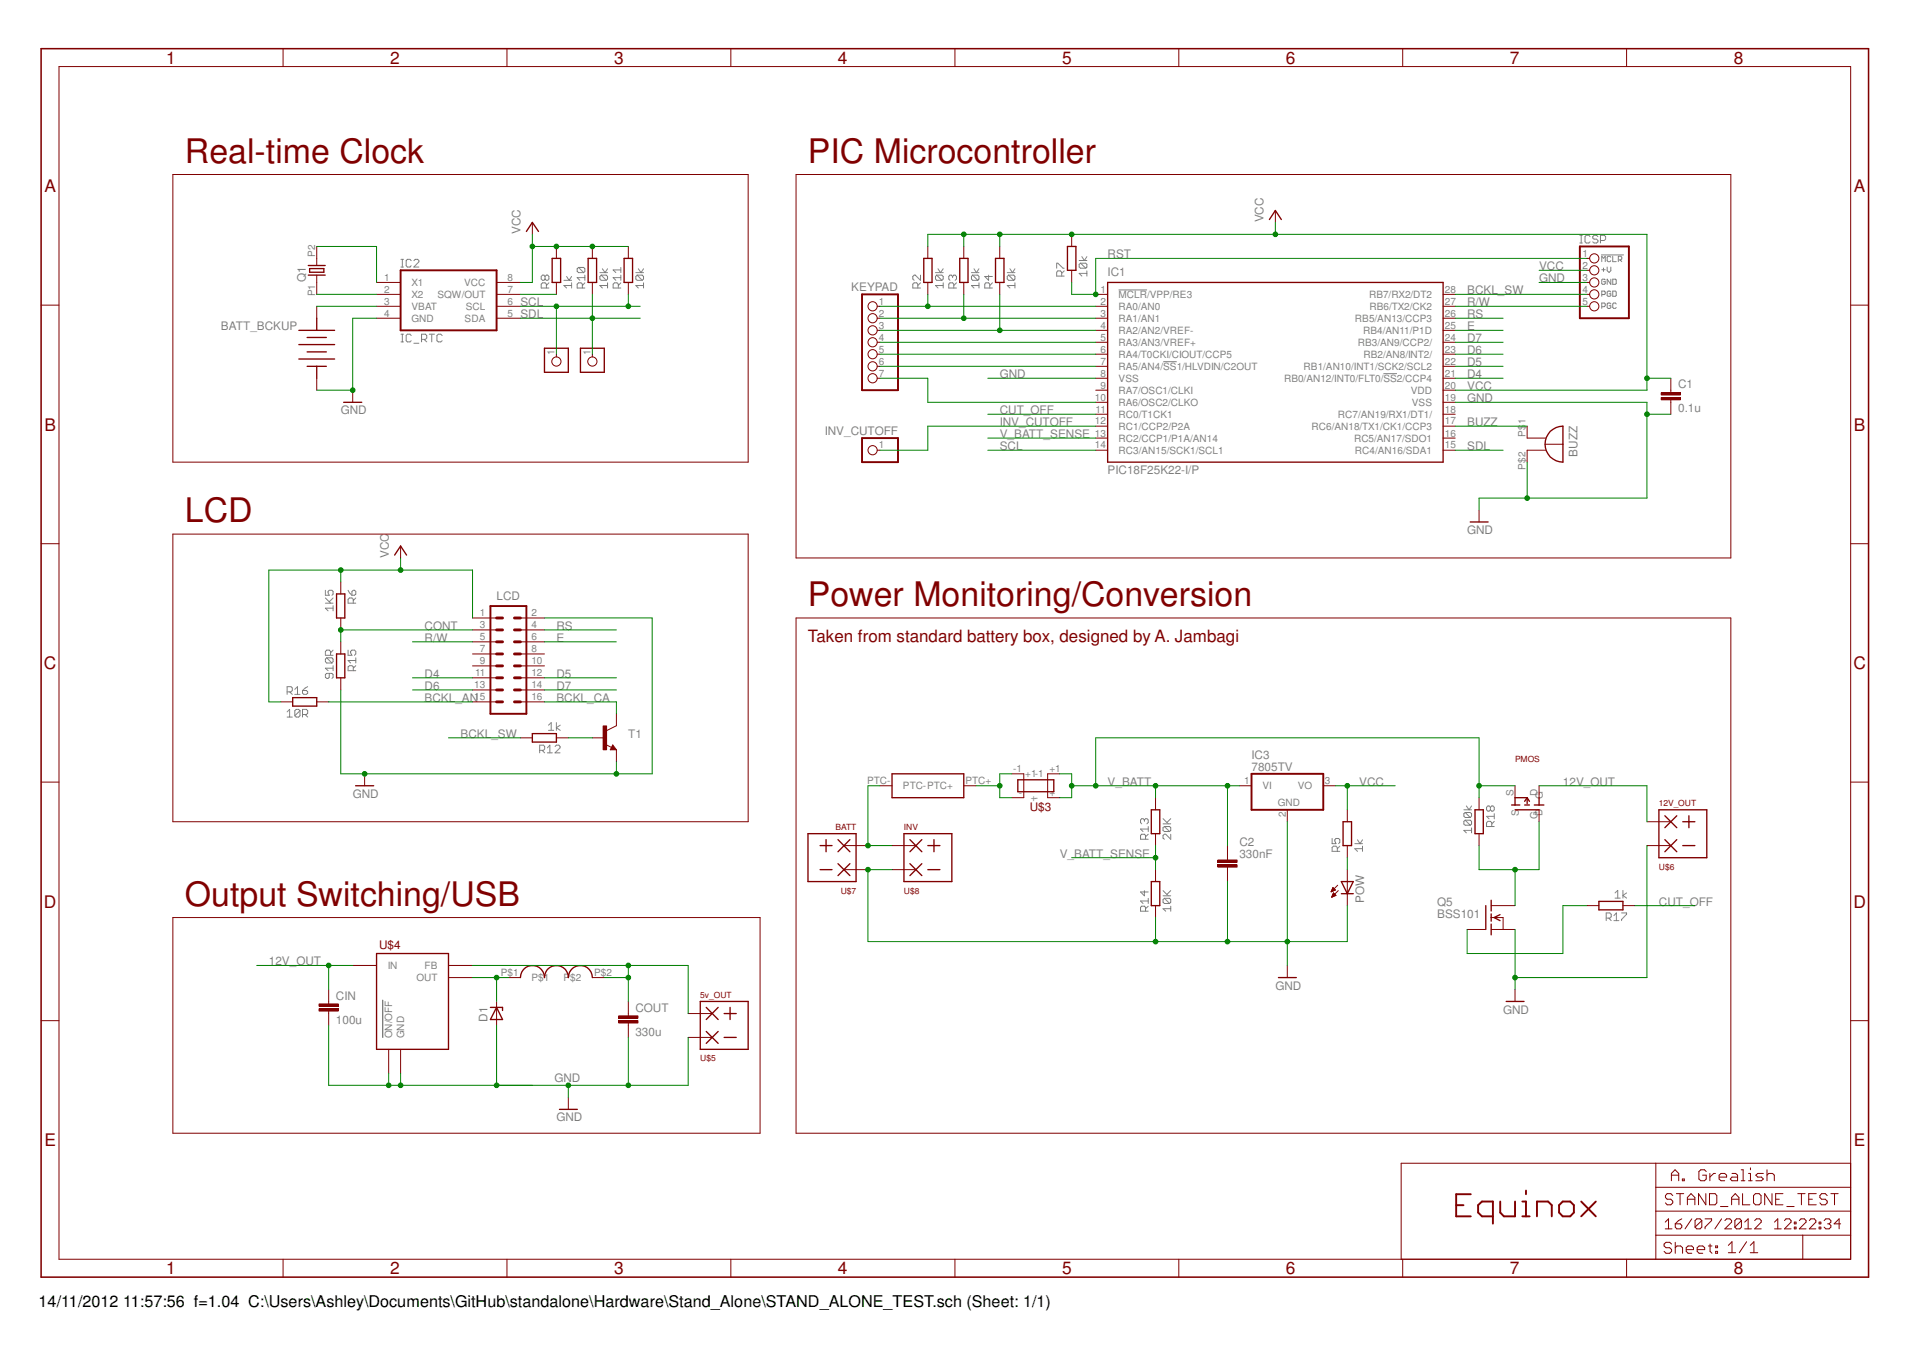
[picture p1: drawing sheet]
<svg xmlns="http://www.w3.org/2000/svg" width="420mm" height="297mm" viewBox="0 0 420 297" stroke-linecap="round" stroke-linejoin="round" font-family="sans-serif">
<g fill="none" stroke="#808080" stroke-width=".22">
<path d="M88.3 58.8h.5M88.3 57.1h.5M88.5 57.1v1.7M90.5 57.4l-.3-.3h-.5l-.3 .3v1.1l.3 .3h.5l.3-.3M91.1 57.4l.3-.3h.5l.3 .3v.2l-1.1 1.2h1.1M127.3 58.8l-.3 .3v.6l.3 .3h1.2M127.3 58.8h1.2l.2 .3v.6l-.2 .3M127.3 58.8l1.2 1.2M132 60h1.7M132.6 59.1l.6 .9 .5-.9M136.6 59.4h-1.7l.6 .6M136.6 58.8v1.2"/>
<path d="M139.9 60h1.7M140.5 59.1l.6 .9 .5-.9M205.9 60h1.7M206.4 59.1l.6 .9 .6-.9M213.8 60h1.7M214.4 59.1l.5 .9 .6-.9M221.7 60h1.7M222.3 59.1l.5 .9 .6-.9M232.6 59v-1.1h.2l1.2 1.1h.2M234.2 59.6l-.5 .6M237.5 57.3h1.7M237.8 57.9h1.2l.2 .3v.6l-.2 .2"/>
<path d="M237.8 57.9l-.3 .3v.6l.3 .2h1.2M237.8 57.9l1.2 1.1M238.1 56.5l.6 .8 .5-.8M239.2 59.6v1.1M347.7 53.5h.6M347.7 51.8h.6M348 51.8v1.7M350 52.1l-.3-.3h-.6l-.2 .3v1.1l.2 .3h.6l.3-.3M351.7 52.1l-.3-.3h-.6l-.2 .3v.3l.2 .2h.6l.3 .3v.3l-.3 .3h-.6l-.2-.3M352.2 52.9h.9l.3-.3v-.5l-.3-.3h-.9v1.7M352.5 56.1h4.8M352.5 59.4h.8"/>
<path d="M352.5 57.6v-1.2l.4 .4 .4-.4v1.2M352.9 59v.7M353.7 58.8v.8l.4 .3 .4-.3v-.8M354.5 56.6l-.2-.2h-.4l-.2 .2v.8l.2 .2h.4l.2-.2M355 56.4v1.2h.7M356.2 57.2h.5l.2-.2v-.4l-.2-.2h-.5v1.2M356.6 57.2l.3 .4M88.3 75.2h.5M88.3 73.5h.5M88.5 73.5v1.7M90.5 73.8l-.3-.3h-.5l-.3 .3v1.2l.3 .2h.5l.3-.2M91.1 75.5h1.1"/>
<path d="M92.8 74.7h.8l.3-.3v-.6l-.3-.3h-.8v1.7M93.3 74.7l.6 .5M94.5 73.5h1.1M95 73.5v1.7M97.3 73.8l-.3-.3h-.5l-.3 .3v1.2l.3 .2h.5l.3-.2M120 60.8l-.3-.3h-.3l-.3 .3v.6l.3 .3h.3l.3-.3M120 60.8l.3-.3h.3l.2 .3v.6l-.2 .3h-.3l-.3-.3M120 60.8v.6M120.3 63.4v-.9l-.3-.3h-.6l-.3 .3v.9h1.7M120.8 62.2l-.5 .6M124.1 61.7h1.7M124.7 60.8l.6 .9 .5-.9"/>
<path d="M125.8 62.8h-1.7l.6 .6M125.8 62.2v1.2M128.2 63.4v-.9l-.3-.3h-.6l-.3 .3v.9h1.7M128.7 62.2l-.5 .6M128.7 61.1h-1.7l.6 .6M128.7 60.5v1.2M132.3 60.5l-.3 .3v.6l.3 .3h1.1M132.3 60.5h1.1l.3 .3v.6l-.3 .3M132.3 60.5l1.1 1.2M133.7 62.8h-1.7l.6 .6M133.7 62.2v1.2M136.1 63.4v-.9l-.3-.3h-.6l-.3 .3v.9h1.7"/>
<path d="M136.6 61.1h-1.7l.6 .6M136.6 62.2l-.5 .6M136.6 60.5v1.2M140.2 60.5l-.3 .3v.6l.3 .3h1.1M140.2 60.5h1.1l.3 .3v.6l-.3 .3M140.2 60.5l1.1 1.2M141.6 62.8h-1.7l.6 .6M141.6 62.2v1.2M202 63.4v-.9l-.3-.3h-.5l-.3 .3v.9h1.7M202.6 60.5v1.2l-1.1-1.2h-.3l-.3 .3v.6l.3 .3M202.6 62.2l-.6 .6M206.2 60.5h1.1l.3 .3v.6l-.3 .3"/>
<path d="M206.2 60.5l-.3 .3v.6l.3 .3h1.1M206.2 60.5l1.1 1.2M207.6 62.8h-1.7l.5 .6M207.6 62.2v1.2M209.7 60.8l-.3-.3h-.3l-.3 .3v.6l.3 .3M209.7 60.8l.2-.3h.3l.3 .3v.6l-.3 .3M209.7 60.8v.3M209.9 63.4v-.9l-.2-.3h-.6l-.3 .3v.9h1.7M210.5 62.2l-.6 .6M214.1 60.5l-.3 .3v.6l.3 .3h1.1M214.1 60.5h1.1l.3 .3v.6l-.3 .3M214.1 60.5l1.1 1.2"/>
<path d="M215.5 62.8h-1.7l.6 .6M215.5 62.2v1.2M217.6 60.5v1.2l-.9-.9h1.7M217.8 63.4v-.9l-.2-.3h-.6l-.3 .3v.9h1.7M218.4 62.2l-.6 .6M222 60.5l-.3 .3v.6l.3 .3h1.1M222 60.5h1.1l.3 .3v.6l-.3 .3M222 60.5l1.1 1.2M223.4 62.8h-1.7l.6 .6M223.4 62.2v1.2M233.7 60.7v-.8l-.3-.3h-.6l-.2 .3v.8h1.6M239.2 60.2h-1.7l.6 .5"/>
<path d="M246.2 63.8h6.3M256 79.6h3M352.5 64.8h.6l.2-.2v-.3l-.2-.2h-.6v1.1M352.5 67.5h.6l.2-.2v-.4l-.2-.2h-.6v1.2M353.3 61.6l-.2-.2h-.4l-.2 .2v.8l.2 .2 .6-.2v-.4h-.4M354.5 61.4v1.2l-.8-1.2v1.2M354.5 64.3l-.2-.2h-.4l-.2 .2v.7l.2 .2 .6-.2v-.4h-.4M354.5 66.9l-.2-.2h-.4l-.2 .2v.7l.2 .3h.4l.2-.3v-.3h-.4M355 61.4h.5l.2 .2v.8l-.2 .2h-.5zM355 64.1h.5l.2 .2v.7l-.2 .2h-.5zM355.7 66.9l-.2-.2h-.3l-.2 .2v.7l.2 .3h.3l.2-.3M304.5 82.2h3"/>
<path d="M71.6 129.9v1.1h.9l-.3-.6v-.3l.3-.2h.6l.2 .2v.6l-.2 .3M71.6 132.7h1.7M71.6 131.6l1.2 1.1M73.3 133.8h-1.7l.6 .6M73.3 133.3v1.1M73.3 131.6l-.8 .8M76.6 129.9l.9 1.1M77.5 130.1l.5-.2 .3 .2v.6l-.3 .3h-.5zM77.8 132.7v-.8l-.3-.3h-.6l-.3 .3v.8h1.7M78.3 131.6l-.5 .5M63.2 156.6l.5-.5v1.7M63.2 157.8h1.1"/>
<path d="M63.2 152.2h.8l.3-.3v-.5l-.3-.3h-.8v1.7M63.7 152.2l.6 .6M64.9 151.7l.6-.6v1.7M64.9 152.8h1.1M66 156.4v1.1l-.3 .3h-.5l-.3-.3M66 156.4l-.3-.3h-.5l-.3 .3v1.1M66 156.4l-1.1 1.1M66.6 157.2h.8l.3-.3v-.5l-.3-.3h-.8v1.7M66.6 151.9h.8l.3 .3v.3l-.3 .3h-.5l-.3-.3zM67.2 157.2l.5 .6M67.7 151.1l-1.1 .8M71.9 144.7h1.2l.2 .3v.6l-.2 .3"/>
<path d="M71.9 144.7l-.3 .3v.6l.3 .3h1.2M71.9 144.7l1.2 1.2M72.5 148.2v.8l-.3 .3h-.3l-.3-.3v-.6l.3-.2h1.2l.2 .2v.6l-.2 .3M72.8 144.2v-.9l-.3-.3h-.6l-.3 .3v.9h1.7M73.3 146.5v1.1M73.3 147h-1.7l.6 .6M73.3 143l-.5 .6M76.6 143v1.2h.9l-.3-.6v-.3l.3-.3h.5l.3 .3v.6l-.3 .3M77.8 147.6v-.9l-.3-.2h-.6l-.3 .2v.9h1.7M78.3 144.7v1.2M78.3 146.5l-.5 .5M78.3 145.3h-1.7l.6 .6"/>
<path d="M120.7 159.6l.6-.6v1.7M122.5 159v1.7M123.3 159.6l-.8 .5 .8 .6M118.8 165.1h.8l.3-.3v-.5l-.3-.3h-.8v1.7M119.3 165.1l.6 .6M120.5 164.5l.5-.5v1.7M120.5 165.7h1.1M120.7 160.7h1.2M122.2 164.3l.3-.3h.5l.3 .3v.2l-1.1 1.2h1.1M322.2 178.2h1.7M322.5 178.8h1.1l.3 .2v.6l-.3 .3M322.5 178.8l-.3 .2v.6l.3 .3h1.1"/>
<path d="M322.5 178.8l1.1 1.1M322.7 177.3l.6 .9 .6-.9M328 177.6l.3-.3h.3l.3 .3v.6l-.3 .3h-.3l-.3-.3M328 177.6l-.3-.3h-.2l-.3 .3v.6l.3 .3h.2l.3-.3M328 177.6v.6M328.9 179.6h-1.7l.5 .6M328.9 179v1.2M251.9 180.4l-.3-.3h-.3l-.3 .3v.6l.3 .3M251.9 180.4l.2-.3h.3l.3 .3v.6l-.3 .3M251.9 180.4v.3M251.9 196v1.1l-.9-.8h1.7M252.1 184.7v-.9l-.2-.2h-.6l-.3 .2v.9h1.7"/>
<path d="M252.7 183.6l-.6 .5M252.7 182.4h-1.7l.6 .6M252.7 181.9v1.1M252.7 197.7v1.1M252.7 199.4l-.6 .5M252.7 198.2h-1.7l.6 .6M256 181.3h1.7M256 180.1l1.1 1.2M256 197.1h1.7M256 196l1.1 1.1M256.3 181.9h1.1l.3 .2v.6l-.3 .3M256.3 197.7h1.1l.3 .3v.5l-.3 .3"/>
<path d="M256.3 181.9l-.3 .2v.6l.3 .3h1.1M256.3 197.7l-.3 .3v.5l.3 .3h1.1M256.3 181.9l1.1 1.1M256.3 197.7l1.1 1.1M257.7 183.6v1.1l-1.1-1.1h-.3l-.3 .2v.6l.3 .3M257.7 199.4v1.1M257.7 180.1l-.9 .9M257.7 199.9h-1.7l.6 .6M257.7 196l-.9 .8M293.2 184.5v1.1h.8l-.2-.6 .2-.5h.6l.3 .3v.5l-.3 .3M294.3 187.3v-.8l-.3-.3h-.5l-.3 .3v.8h1.7M294.9 186.2l-.6 .5"/>
<path d="M298.2 185.6h1.7M298.8 184.8l.5 .8 .6-.8M299.9 186.7h-1.7l.6 .6M299.9 186.2v1.1M322.5 180.5h1.1l.3 .2v.6l-.3 .3M322.5 180.5l-.3 .2v.6l.3 .3h1.1M322.5 180.5l1.1 1.1M323.9 182.7h-1.7l.5 .6M323.9 182.2v1.1M328.3 181.9v-.9l-.3-.3h-.5l-.3 .3v.9h1.7M328.9 180.7l-.6 .6M355.5 196.5l.6-.6v1.7"/>
<path d="M355.5 197.6h1.1M357.2 195.9v1.7M358 196.5l-.8 .5 .8 .6M252.1 200.5v-.9l-.2-.2h-.6l-.3 .2v.9h1.7M353.5 202h.8l.3-.3v-.5l-.3-.3h-.8v1.7M354.1 202l.5 .6M355.2 201.5l.6-.6v1.7M355.2 202.6h1.1M356.9 200.9h1.1v.3l-1.1 1.1v.3"/>
</g>
<path d="M84.2 220.1v8.2" fill="none" stroke="#808080" stroke-width=".3"/>
<g fill="none" stroke="#800000" stroke-width=".22">
<path d="M38 38.4h126.7v63.3h-126.7zM175.2 38.4h205.7v84.4h-205.7zM204.2 54.2v2.7M212.1 54.2v2.7M220 54.2v2.7M280.7 46.3v2.6M193.1 77.9h.6M193.1 75.3h.6M193.1 72.7h.6M193.1 70h.6M193.1 67.4h.6M204.2 62.1v2.7"/>
<path d="M212.1 62.1v2.7M220 62.1v2.7M241.2 77.9h2.6M241.2 75.3h2.6M241.2 72.7h2.6M241.2 70h2.6M241.2 67.4h2.6M241.2 64.8h2.6M317.6 77.9h2.7M317.6 75.3h2.7M317.6 72.7h2.7M317.6 70h2.7"/>
<path d="M317.6 67.4h2.7M317.6 64.8h2.7M193.1 83.2h.6M193.1 80.6h.6M241.2 91.1h2.6M241.2 83.2h2.6M241.2 85.9h2.6M241.2 80.6h2.6M241.2 88.5h2.6M241.2 93.8h2.6M241.2 96.4h2.6M241.2 99.1h2.6"/>
<path d="M317.6 91.1h2.7M317.6 83.2h2.7M317.6 85.9h2.7M317.6 80.6h2.7M317.6 88.5h2.7M317.6 93.8h2.7M317.6 96.4h2.7M317.6 99.1h2.7M367.7 85.9v.5M367.7 88v.5M38 117.5h126.7v63.3h-126.7zM325.5 112.2v2.7"/>
<path d="M88.2 120.1v2.7M104 136h5.3M104 138.6h5.3M114.5 136h5.3M114.5 138.6h5.3M175.2 136h205.7v113.3h-205.7zM104 141.2h5.3M104 143.9h5.3M104 146.5h5.3M104 149.1h5.3M104 151.8h5.3M104 154.4h5.3"/>
<path d="M114.5 141.2h5.3M114.5 143.9h5.3M114.5 146.5h5.3M114.5 149.1h5.3M114.5 151.8h5.3M114.5 154.4h5.3M80.3 170.3v2.6M296.5 178.2v2.6M293 196.2h.1M293 196.1h.2M293.1 196h.3M293.1 195.9h.6"/>
<path d="M293.1 195.8h.8M293.1 197.4h.1M293.2 195.7h.6M293.2 197.3h.2M293.2 197.1h.5M293.2 195.7h.5M293.2 197.1h.7M293.3 195.5h.3M293.3 197h.7M293.3 195.5h.2M293.3 196.9h.6M293.4 195.3l.5 .5-.9 .4z"/>
<path d="M293.4 195.4h.1M293.4 196.8h.4M293.4 196.7h.3M293.4 196.6h.2M293.5 196.5l-.4 .9M293.5 196.5l.5 .5-.9 .4M293.5 196.5h.1M294.4 194.8l-1.4 1.4M294.5 196l-1.4 1.4M296.5 186.1v2.6M296.5 191.3v8M38 201.9h129.3v47.4h-129.3z"/>
<path d="M367.9 259.8v-1.6l.8-.8 .8 .8v1.6M367.9 258.6h1.6M370.3 259.4h.4v.4h-.4zM375.5 257.8l-.4-.4h-.8l-.4 .4v1.6l.4 .4h.8l.4-.4v-.8h-.8M376.3 258.2v1.6M377.6 258.2h-.4l-.9 .8M378.4 259h1.6v-.4l-.4-.4h-.8l-.4 .4v.8l.4 .4h.8M381.2 258.2h.8l.4 .4v1.2h-1.2l-.4-.4 .4-.4h1.2M383.2 259.8h.8M383.2 257.4h.5v2.4M384.8 259.8h.8M384.8 258.2h.5v1.6"/>
<path d="M385.3 257v.4M388.1 258.2h-1.2l-.5 .4 .5 .4h.8l.4 .4-.4 .4h-1.3M388.9 258.6l.4-.4h.8l.4 .4v1.2M388.9 257.4v2.4"/>
<circle cx="192.1" cy="72.7" r="1.01"/>
<circle cx="192.1" cy="70" r="1.01"/>
<circle cx="192.1" cy="75.3" r="1.01"/>
<circle cx="192.1" cy="67.4" r="1.01"/>
<circle cx="192.1" cy="77.9" r="1.01"/>
<circle cx="192.1" cy="80.6" r="1.01"/>
<circle cx="192.1" cy="83.2" r="1.01"/>
</g>
<g fill="none" stroke="#800000" stroke-width=".42">
<path d="M189.7 64.8h7.9v21.1h-7.9zM107.9 133.3h8v23.8h-8zM320.5 265.2h1.6M323.7 262.8h-3.2v4.8h3.2M328.6 267.6h-2.4l-.9-.8v-1.6l.9-.8h2.4v4.8M330.2 264.4v2.4l.8 .8h2.4v-3.2M335.1 267.6h1.6M335.1 264.4h.8v3.2M335.9 262v.8M338.3 267.6v-3.2h2.4l.8 .8v2.4M343.1 265.2l.8-.8h1.7l.8 .8v1.6l-.8 .8h-1.7l-.8-.8zM348 264.4l3.2 3.2"/>
<path d="M351.2 264.4l-3.2 3.2"/>
</g>
<path d="M203.3 56.9h1.8v5.2h-1.8zM211.2 56.9h1.9v5.2h-1.9zM219.1 56.9h1.9v5.2h-1.9zM279.4 48.3l1.3-2 1.3 2M243.8 62.1h73.8v39.6h-73.8zM323.6 114.9h3.9M86.9 122.1l1.3-2 1.3 2M78.3 172.9h3.9M295.2 194h2.6l-1.3 2.6zM295.2 196.6h2.6M295.6 180.8h1.9v5.3h-1.9z" fill="none" stroke="#800000" stroke-width=".3"/>
<g fill="none" stroke="#800000" stroke-width=".63">
<path d="M109.3 138.6h1.3M109.3 136h1.3M113.2 138.6h1.3M113.2 136h1.3M109.3 141.2h1.3M109.3 146.5h1.3M109.3 143.9h1.3M109.3 149.1h1.3M109.3 151.8h1.3M109.3 154.4h1.3M113.2 141.2h1.3M113.2 146.5h1.3"/>
<path d="M113.2 143.9h1.3M113.2 149.1h1.3M113.2 151.8h1.3M113.2 154.4h1.3"/>
</g>
<path d="M365.6 87.5h4.3v.5h-4.3z" fill-rule="evenodd" fill="#800000"/>
<path d="M365.6 87.5h4.3v.5h-4.3z" fill="none" stroke="#800000" stroke-width=".22"/>
<path d="M365.6 86.4h4.3v.5h-4.3z" fill-rule="evenodd" fill="#800000"/>
<g fill="none" stroke="#800000" stroke-width=".22">
<path d="M13 14.6h394.3v262.5h-394.3zM62.3 10.7v3.9M111.6 10.7v3.9M160.9 10.7v3.9M210.2 10.7v3.9M259.4 10.7v3.9M308.7 10.7v3.9M358 10.7v3.9M69.7 54.2v4.2M117.2 48.9v2.7M122.5 54.2v2.7M130.4 54.2v2.7"/>
<path d="M138.3 54.2v2.7M235.9 51.6v2.6M235.9 59.5v2.6M9 67.1h4M69.7 60.5v4.3M69.7 67.4v2.6M82.9 62.1h5.3M82.9 64.8h5.3M82.9 67.4h5.3M82.9 70h5.3M109.3 62.1h5.2M109.3 64.8h5.2"/>
<path d="M109.3 67.4h5.2M109.3 70h5.2M122.5 62.1v2.7M130.4 62.1v2.7M138.3 62.1v2.7M407.3 67.1h4M69.7 83.2v2.7M77.6 85.9v2.6M336.1 93.8v2.6h4.1M340.1 97.7h3.9M340.2 99.1h-4.1v2.6M365.6 86.4h4.3v.5h-4.3z"/>
<path d="M367.7 83.2v2.7M367.7 88.5v2.6M9 119.6h4M407.3 119.6h4M135.7 159.7l-2.1 1M9 172.1h4M133.3 163.8l1.3 .7M134.9 163.9l.8 1.1h-1.4zM407.3 172.1h4M9 224.6h4M407.3 224.6h4M364.4 255.9v21.2"/>
<path d="M407.3 255.9h-98.9v21.2M62.3 277.1v3.9M111.6 277.1v3.9M160.9 277.1v3.9M210.2 277.1v3.9M259.4 277.1v3.9M308.7 277.1v3.9M358 277.1v3.9M364.4 271.8h42.9M364.4 266.5h42.9M364.4 261.2h42.9M366.5 268.9l.7-.7v2.2"/>
<path d="M366.5 270.4h1.5M367.9 273.7l-.4-.4h-.8l-.4 .4v.5l.4 .3h.8l.4 .5v.3l-.4 .5h-.8l-.4-.5M368.2 263.1l-.5-.5h-.8l-.3 .5v.4l.3 .4h.8l.5 .4v.4l-.5 .4h-.8l-.3-.4M368.7 269.3h1.1l.4 .3v.4l-.4 .4h-.7l-.4-.4zM368.7 273.3v2.5M368.7 274.5l.4-.3h.8l.4 .3v1.3M369 262.6h1.6M369.8 262.6v2.5M370.2 268.2l-.8 .4-.7 .7M371.1 275h1.6v-.5l-.3-.3h-.9l-.4 .3v.8l.4 .5h.9M371.4 263.9h1.6M371.4 265.1v-1.6l.8-.9 .8 .9v1.6"/>
<path d="M372.4 268.2l-1.5 2.2M373.5 275h1.7v-.5l-.4-.3h-.8l-.5 .3v.8l.5 .5h.8M374.6 268.6v1.4l-.4 .4h-.7l-.4-.4M374.6 268.6l-.4-.4h-.7l-.4 .4v1.4M374.6 268.6l-1.5 1.4M375.3 268.2h1.4v.4l-1.4 1.4v.4M375.4 262.6v2.5l-1.6-2.5v2.5M376 274.2h.8M376.2 262.6h1.3l.4 .5v1.6l-.4 .4h-1.3zM376.4 273.7v1.6l.4 .5M377.6 274.2h.4v.3h-.4zM377.6 275.3h.4v.5h-.4z"/>
<path d="M378.7 265.5h1.6M378.9 268.2l-1.5 2.2M379.6 268.6l.4-.4h.7l.4 .4v.3l-1.5 1.5h1.5M380.4 274l.8-.8v2.4M380.4 275.6h1.6M381.1 263.9h1.6M381.1 265.1v-1.6l.8-.9 .8 .9v1.6M383.3 268.6v1.4l-.4 .4h-.7l-.4-.4M383.3 268.6l-.4-.4h-.7l-.4 .4v1.4M383.3 268.6l-1.5 1.4M383.5 262.6v2.5h1.6M384 270.4h1.5"/>
<path d="M384 268.9l.8-.7v2.2M384.4 273.2l-1.6 2.4M385.2 275.6h1.7M385.2 274l.8-.8v2.4M386.2 268.6l.4-.4h.7l.3 .4v.3l-1.4 1.5h1.4M386.4 262.6h.8l.4 .5v1.6l-.4 .4h-.8l-.5-.4v-1.6zM390 262.6v2.5l-1.6-2.5v2.5M390.6 270.4h1.4M390.6 268.9l.7-.7v2.2M390.8 263.9h.8M392.4 262.6h-1.6v2.5h1.6M392.8 268.6l.3-.4h.8l.3 .4v.3l-1.4 1.5h1.4"/>
<path d="M393.3 265.5h1.6M394.9 270h.4v.4h-.4zM394.9 268.9h.4v.4h-.4zM395.7 262.6h1.6M396 268.6l.4-.4h.7l.4 .4v.3l-1.5 1.5h1.5M396.5 262.6v2.5M396.8 271.8v5.3M398.1 263.9h.8M398.2 268.6l.4-.4h.7l.4 .4v.3l-1.5 1.5h1.5M399.7 262.6h-1.6v2.5h1.6M400.4 270h.4v.4h-.4zM400.4 268.9h.4v.4h-.4z"/>
<path d="M401.5 268.6l.4-.4h.7l.4 .4v.3l-.4 .4M402.2 263.1l-.5-.5h-.8l-.4 .5v.4l.4 .4h.8l.5 .4v.4l-.5 .4h-.8l-.4-.4M402.2 269.3h.4M402.6 269.3l.4 .3v.4l-.4 .4h-.7l-.4-.4M403 262.6h1.6M403.8 262.6v2.5M405.1 269.3h-1.4l1.1-1.1v2.2"/>
</g>
<g fill="none" stroke="#800000" stroke-width=".3">
<path d="M67.8 58.4h3.8M68.1 59.1h3.2v.8h-3.2zM115.9 50.9l1.3-2 1.3 2M121.5 56.9h1.9v5.2h-1.9zM129.4 56.9h1.9v5.2h-1.9zM137.4 56.9h1.8v5.2h-1.8zM234.9 54.2h1.9v5.3h-1.9zM65.8 72.7h7.8M65.8 75.8h7.8M65.8 79h7.8M67.6 74.3h4.2M67.6 77.4h4.2"/>
<path d="M67.8 60.5h3.8M69.7 70v2.7M67.6 80.6h4.2M69.7 80.6v2.6M75.6 88.5h4M341.2 94.9a4.1 4.1 0 0 1 2.8-1.1v7.9a4 4 0 0 1-3.7-2.5 4 4 0 0 1 .9-4.3zM134.9 164.5l.1 .2h-.4l.3-.5 .5 .6h-.8"/>
</g>
<path d="M88.2 59.5h21.1v13.2h-21.1z" fill="none" stroke="#800000" stroke-width=".42"/>
<path d="M9 10.7h402.3v270.3h-402.3z" fill="none" stroke="#800000" stroke-width=".34"/>
<path d="M132.7 159.7h.8v5.3h-.8z" fill-rule="evenodd" fill="#800000"/>
<path d="M132.7 159.7h.8v5.3h-.8zM135.7 157.1v2.6M114.5 162.3h2.7M122.5 162.3h2.6M130.4 162.3h2.6M135.7 165v2.6M272.8 172.9h2.7M283.3 178.2v2.6M291.2 172.9h2.7M270.2 188.7v.5M270.2 190.8v.5M283.3 212.4v2.7" fill="none" stroke="#800000" stroke-width=".22"/>
<path d="M117.2 161.4h5.3v1.9h-5.3zM281.4 215.1h3.9" fill="none" stroke="#800000" stroke-width=".3"/>
<path d="M275.5 170.3h15.7v7.9h-15.7z" fill="none" stroke="#800000" stroke-width=".42"/>
<path d="M268 190.3h4.3v.5h-4.3z" fill-rule="evenodd" fill="#800000"/>
<path d="M268 190.3h4.3v.5h-4.3z" fill="none" stroke="#800000" stroke-width=".22"/>
<path d="M268 189.2h4.3v.5h-4.3z" fill-rule="evenodd" fill="#800000"/>
<g fill="none" stroke="#800000" stroke-width=".22">
<path d="M349.3 59.5h.6M349.3 56.9h.6M122.5 77.9v.6M130.4 77.9v.6M349.3 62.1h.6M349.3 67.4h.6M349.3 64.8h.6M254.3 175.5v2.7M325.5 175.5v2.7M254.3 183.4v2.7M254.3 191.3v2.7M254.3 199.3v2.6"/>
<path d="M268 189.2h4.3v.5h-4.3zM270.2 186.1v2.6M270.2 191.3v2.7M325.5 183.4v2.7M349.3 199.3h2.6M357.2 199.3h2.6M72.3 220.3v.6M72.3 222.5v.5"/>
<circle cx="350.9" cy="59.5" r="1.01"/>
<circle cx="350.9" cy="56.9" r="1.01"/>
<circle cx="122.5" cy="79.5" r="1.01"/>
<circle cx="130.4" cy="79.5" r="1.01"/>
<circle cx="350.9" cy="64.8" r="1.01"/>
<circle cx="350.9" cy="62.1" r="1.01"/>
<circle cx="350.9" cy="67.4" r="1.01"/>
</g>
<path d="M119.8 76.6h5.3v5.3h-5.3zM127.8 76.6h5.2v5.3h-5.2zM253.4 178.2h1.9v5.2h-1.9zM324.6 178.2h1.9v5.2h-1.9zM253.4 194h1.9v5.3h-1.9zM351.9 198.3h5.3v1.9h-5.3z" fill="none" stroke="#800000" stroke-width=".3"/>
<path d="M347.7 54.2h10.8v15.8h-10.8z" fill="none" stroke="#800000" stroke-width=".42"/>
<path d="M70.2 220.9h4.3v.5h-4.3z" fill-rule="evenodd" fill="#800000"/>
<path d="M70.2 220.9h4.3v.5h-4.3z" fill="none" stroke="#800000" stroke-width=".22"/>
<path d="M70.2 222h4.3v.5h-4.3z" fill-rule="evenodd" fill="#800000"/>
<path d="M72.3 217.7v2.6M70.2 222h4.3v.5h-4.3zM72.3 223v2.6M138.3 223v.5M138.3 225.1v.5" fill="none" stroke="#800000" stroke-width=".22"/>
<path d="M136.2 223.5h4.2v.5h-4.2z" fill-rule="evenodd" fill="#800000"/>
<path d="M136.2 223.5h4.2v.5h-4.2z" fill="none" stroke="#800000" stroke-width=".22"/>
<path d="M136.2 224.6h4.2v.5h-4.2z" fill-rule="evenodd" fill="#800000"/>
<g fill="none" stroke="#800000" stroke-width=".22">
<path d="M193.1 99.1h.6M75 128.1v2.6M75 136v2.6M61.8 154.4h2.6M69.7 154.4h2.6M75 141.2v2.7M75 149.1v2.7M193.7 172.9h2.6M212.1 172.9h2.7M222.7 170.3h2.6v5.2h-2.6M233.2 170.3h-2.6v5.2h2.6M333.4 172.9v2.6"/>
<path d="M338.7 172.9v2.6M338.7 178.2v2.6M185.7 186.1h5.3M185.7 191.3h5.3M196.3 186.1h5.3M196.3 191.3h5.3M328.2 199.3h5.2M362.5 180.8h5.2M362.5 186.1h5.2M77.6 212.4h5.3M98.7 215.1h5.3M98.7 212.4h5.3"/>
<path d="M111.9 215.1h2.6M130.4 215.1h2.6M322.9 204.5h4M328.2 204.5h5.2M328.2 201.9h2.6v2.6M333.4 217.7v2.6M85.5 230.9v5.3M88.2 230.9v5.3M109.3 220.3v5.3M136.2 224.6h4.2v.5h-4.2zM138.3 220.3v2.7M138.3 225.6v2.7"/>
<path d="M151.5 223h5.2M151.5 228.3h5.2M125.1 241.5v2.6"/>
<circle cx="192.1" cy="99.1" r="1.01"/>
</g>
<g fill="none" stroke="#800000" stroke-width=".3">
<path d="M74.1 130.7h1.8v5.3h-1.8zM64.4 153.5h5.3v1.9h-5.3zM74.1 143.9h1.8v5.2h-1.8zM196.3 170.3h15.8v5.2h-15.8zM224 171.6h7.9v2.6h-7.9zM332.7 177.1h1.8M333.4 178.2h5.3M335.6 177.1h1M336.1 175.5h-2.7v1.6M336.1 175.5v1.3M336.1 175.5l-.5 .8M336.1 175.5l.5 .8"/>
<path d="M337.7 177.1h2.1M338.7 175.5v1.6M365.1 178.2h10.6v10.5h-10.6zM366.4 179.5l2.7 2.6M369.1 179.5l-2.7 2.6M371.7 179.5v2.6M177.8 183.4h10.6v10.6h-10.6zM180.5 186.1h2.6M180.5 191.3h2.6M181.8 184.7v2.7M184.4 184.7l2.7 2.7M184.4 190l2.7 2.7"/>
<path d="M187.1 184.7l-2.7 2.7M187.1 190l-2.7 2.7M199 183.4h10.5v10.6h-10.5zM200.3 184.7l2.6 2.7M200.3 190l2.6 2.7M202.9 184.7l-2.6 2.7M202.9 190l-2.6 2.7M204.2 186.1h2.7M204.2 191.3h2.7M205.6 184.7v2.7M327 199.3v5.2M328.2 198.1v2.3"/>
<path d="M366.4 184.7l2.7 2.7M369.1 184.7l-2.7 2.7M370.4 180.8h2.6M370.4 186.1h2.6M82.9 209.8h15.8v21.1h-15.8zM114.5 215.1a2.65 2.65 0 0 1 2.7-2.6 2.65 2.65 0 0 1 2.6 2.6 2.62 2.62 0 0 1 2.7-2.6 2.62 2.62 0 0 1 2.6 2.6 2.65 2.65 0 0 1 2.6-2.6 2.65 2.65 0 0 1 2.7 2.6M328.2 201.1v1.6M328.2 203.3v2.4M330.1 201.3l-1.3 .6 1.3 .7M107.9 221.7h2.7v.6M109.3 221.7l1.3 2.6h-2.7zM154.1 220.3h10.6v10.6h-10.6z"/>
<path d="M155.4 221.7l2.7 2.6M155.4 226.9l2.7 2.7M158.1 221.7l-2.7 2.6M158.1 226.9l-2.7 2.7M159.4 223h2.6M159.4 228.3h2.6M160.7 221.7v2.6M331.5 220.3h3.9M123.1 244.1h4"/>
</g>
<path d="M189.7 96.4h7.9v5.3h-7.9z" fill="none" stroke="#800000" stroke-width=".42"/>
<path d="M75 125.4v2.7M88.2 122.8v2.6M104 136v-10.6h-44.8v29h2.6" fill="none" stroke="#008000" stroke-width=".22"/>
<circle cx="75" cy="125.4" r=".51" fill="#008000"/>
<circle cx="75" cy="125.4" r=".51" fill="none" stroke="#008000" stroke-width=".22"/>
<circle cx="88.2" cy="125.4" r=".51" fill="#008000"/>
<g fill="none" stroke="#008000" stroke-width=".22">
<path d="M117.2 51.6v10.5h-2.7M117.2 54.2h21.1"/>
<circle cx="88.2" cy="125.4" r=".51"/>
</g>
<circle cx="117.2" cy="54.2" r=".51" fill="#008000"/>
<circle cx="117.2" cy="54.2" r=".51" fill="none" stroke="#008000" stroke-width=".22"/>
<circle cx="122.5" cy="54.2" r=".51" fill="#008000"/>
<circle cx="122.5" cy="54.2" r=".51" fill="none" stroke="#008000" stroke-width=".22"/>
<circle cx="130.4" cy="54.2" r=".51" fill="#008000"/>
<g fill="none" stroke="#008000" stroke-width=".22">
<path d="M204.2 54.2v-2.6h158.3v34.3h-42.2M212.1 51.6v2.6M220 51.6v2.6M280.7 48.9v2.7M338.7 59.5h10.6M362.5 83.2h5.2"/>
<circle cx="130.4" cy="54.2" r=".51"/>
</g>
<circle cx="362.5" cy="83.2" r=".51" fill="#008000"/>
<circle cx="362.5" cy="83.2" r=".51" fill="none" stroke="#008000" stroke-width=".22"/>
<circle cx="212.1" cy="51.6" r=".51" fill="#008000"/>
<circle cx="212.1" cy="51.6" r=".51" fill="none" stroke="#008000" stroke-width=".22"/>
<circle cx="220" cy="51.6" r=".51" fill="#008000"/>
<circle cx="220" cy="51.6" r=".51" fill="none" stroke="#008000" stroke-width=".22"/>
<circle cx="235.9" cy="51.6" r=".51" fill="#008000"/>
<circle cx="235.9" cy="51.6" r=".51" fill="none" stroke="#008000" stroke-width=".22"/>
<circle cx="280.7" cy="51.6" r=".51" fill="#008000"/>
<g fill="none" stroke="#008000" stroke-width=".22">
<path d="M293.9 172.9h13.2M296.5 172.9v5.3"/>
<circle cx="280.7" cy="51.6" r=".51"/>
</g>
<circle cx="296.5" cy="172.9" r=".51" fill="#008000"/>
<g fill="none" stroke="#008000" stroke-width=".22">
<path d="M104 138.6h-29v2.6"/>
<circle cx="296.5" cy="172.9" r=".51"/>
</g>
<circle cx="75" cy="138.6" r=".51" fill="#008000"/>
<g fill="none" stroke="#008000" stroke-width=".22">
<path d="M82.9 70h-5.3v15.9h-7.9"/>
<circle cx="75" cy="138.6" r=".51"/>
</g>
<circle cx="77.6" cy="85.9" r=".51" fill="#008000"/>
<g fill="none" stroke="#008000" stroke-width=".22">
<path d="M338.7 62.1h10.6M320.3 88.5h42.2v21.1h-37v2.6M362.5 91.1h5.2M336.1 101.7v7.9"/>
<circle cx="77.6" cy="85.9" r=".51"/>
</g>
<circle cx="336.1" cy="109.6" r=".51" fill="#008000"/>
<circle cx="336.1" cy="109.6" r=".51" fill="none" stroke="#008000" stroke-width=".22"/>
<circle cx="362.5" cy="91.1" r=".51" fill="#008000"/>
<g fill="none" stroke="#008000" stroke-width=".22">
<path d="M217.4 83.2h23.8M362.5 186.1v29h-29.1M333.4 204.5v13.2"/>
<circle cx="362.5" cy="91.1" r=".51"/>
</g>
<circle cx="333.4" cy="215.1" r=".51" fill="#008000"/>
<g fill="none" stroke="#008000" stroke-width=".22">
<path d="M196.3 191.3h-5.3v15.9h105.5v-7.9M270.2 194v13.2M283.3 180.8v31.6M254.3 201.9v5.3"/>
<circle cx="333.4" cy="215.1" r=".51"/>
</g>
<circle cx="283.3" cy="207.2" r=".51" fill="#008000"/>
<circle cx="283.3" cy="207.2" r=".51" fill="none" stroke="#008000" stroke-width=".22"/>
<circle cx="270.2" cy="207.2" r=".51" fill="#008000"/>
<circle cx="270.2" cy="207.2" r=".51" fill="none" stroke="#008000" stroke-width=".22"/>
<circle cx="254.3" cy="207.2" r=".51" fill="#008000"/>
<circle cx="254.3" cy="207.2" r=".51" fill="none" stroke="#008000" stroke-width=".22"/>
<circle cx="191" cy="191.3" r=".51" fill="#008000"/>
<g fill="none" stroke="#008000" stroke-width=".22">
<path d="M119.8 136h23.7v34.3h-68.5v-18.5M135.7 167.6v2.7"/>
<circle cx="191" cy="191.3" r=".51"/>
</g>
<circle cx="80.2" cy="170.3" r=".51" fill="#008000"/>
<circle cx="80.2" cy="170.3" r=".51" fill="none" stroke="#008000" stroke-width=".22"/>
<circle cx="135.7" cy="170.3" r=".51" fill="#008000"/>
<g fill="none" stroke="#008000" stroke-width=".22">
<path d="M72.3 225.6v13.2h79.2v-10.5M85.5 236.2v2.6M88.2 236.2v2.6M109.3 225.6v13.2M125.1 238.8v2.7M138.3 228.3v10.5"/>
<circle cx="135.7" cy="170.3" r=".51"/>
</g>
<circle cx="138.3" cy="238.8" r=".51" fill="#008000"/>
<circle cx="138.3" cy="238.8" r=".51" fill="none" stroke="#008000" stroke-width=".22"/>
<circle cx="125.1" cy="238.8" r=".51" fill="#008000"/>
<circle cx="125.1" cy="238.8" r=".51" fill="none" stroke="#008000" stroke-width=".22"/>
<circle cx="109.3" cy="238.8" r=".51" fill="#008000"/>
<circle cx="109.3" cy="238.8" r=".51" fill="none" stroke="#008000" stroke-width=".22"/>
<circle cx="85.5" cy="238.8" r=".51" fill="#008000"/>
<circle cx="85.5" cy="238.8" r=".51" fill="none" stroke="#008000" stroke-width=".22"/>
<circle cx="88.2" cy="238.8" r=".51" fill="#008000"/>
<g fill="none" stroke="#008000" stroke-width=".22">
<path d="M193.7 67.4h47.5M204.2 64.8v2.6M320.3 77.9h10.5M320.3 75.3h10.5M320.3 72.7h10.5M320.3 70h10.5M320.3 67.4h29M320.3 83.2h10.5M320.3 80.6h10.5M119.8 138.6h15.9M90.8 149.1h13.2M90.8 151.8h13.2"/>
<path d="M90.8 141.2h13.2M119.8 149.1h15.9M119.8 151.8h15.9M119.8 141.2h15.9"/>
<circle cx="88.2" cy="238.8" r=".51"/>
</g>
<circle cx="204.2" cy="67.4" r=".51" fill="#008000"/>
<g fill="none" stroke="#008000" stroke-width=".22">
<path d="M193.7 70h47.5M212.1 64.8v5.2"/>
<circle cx="204.2" cy="67.4" r=".51"/>
</g>
<circle cx="212.1" cy="70" r=".51" fill="#008000"/>
<g fill="none" stroke="#008000" stroke-width=".22">
<path d="M193.7 72.7h47.5M220 64.8v7.9"/>
<circle cx="212.1" cy="70" r=".51"/>
</g>
<circle cx="220" cy="72.7" r=".51" fill="#008000"/>
<g fill="none" stroke="#008000" stroke-width=".22">
<path d="M349.3 56.9h-108.1v7.9h-5.3v-2.7M193.7 75.3h47.5M193.7 77.9h47.5M193.7 80.6h47.5M193.7 83.2h10.5v5.3h37M320.3 93.8h15.8M296.5 188.7v2.6"/>
<circle cx="220" cy="72.7" r=".51"/>
</g>
<circle cx="241.2" cy="64.8" r=".51" fill="#008000"/>
<g fill="none" stroke="#008000" stroke-width=".22">
<path d="M114.5 67.4h26.4M122.5 67.4v10.5M138.3 64.8v2.6"/>
<circle cx="241.2" cy="64.8" r=".51"/>
</g>
<circle cx="138.3" cy="67.4" r=".51" fill="#008000"/>
<circle cx="138.3" cy="67.4" r=".51" fill="none" stroke="#008000" stroke-width=".22"/>
<circle cx="122.5" cy="67.4" r=".51" fill="#008000"/>
<g fill="none" stroke="#008000" stroke-width=".22">
<path d="M114.5 70h26.4M130.4 64.8v13.1M217.4 99.1h23.8"/>
<circle cx="122.5" cy="67.4" r=".51"/>
</g>
<circle cx="130.4" cy="70" r=".51" fill="#008000"/>
<g fill="none" stroke="#008000" stroke-width=".22">
<path d="M69.7 54.2h13.2v7.9M69.7 64.8h13.2M69.7 67.4h13.2M114.5 64.8h8M320.3 64.8h29M320.3 99.1h10.5M72.3 154.4h31.7M119.8 154.4h15.9v2.7M98.7 162.3h15.8M125.1 162.3h5.3M233.2 170.3h2.7v5.2h-2.7M235.9 172.9h36.9"/>
<path d="M241.2 172.9v-10.6h84.3v13.2M254.3 172.9v2.6M270.2 172.9v13.2M325.5 172.9h7.9"/>
<circle cx="130.4" cy="70" r=".51"/>
</g>
<circle cx="270.2" cy="172.9" r=".51" fill="#008000"/>
<circle cx="270.2" cy="172.9" r=".51" fill="none" stroke="#008000" stroke-width=".22"/>
<circle cx="235.9" cy="172.9" r=".51" fill="#008000"/>
<circle cx="235.9" cy="172.9" r=".51" fill="none" stroke="#008000" stroke-width=".22"/>
<circle cx="254.3" cy="172.9" r=".51" fill="#008000"/>
<circle cx="254.3" cy="172.9" r=".51" fill="none" stroke="#008000" stroke-width=".22"/>
<circle cx="241.2" cy="172.9" r=".51" fill="#008000"/>
<circle cx="241.2" cy="172.9" r=".51" fill="none" stroke="#008000" stroke-width=".22"/>
<circle cx="325.5" cy="172.9" r=".51" fill="#008000"/>
<g fill="none" stroke="#008000" stroke-width=".22">
<path d="M217.4 96.4h23.8M235.9 188.7h18.4M254.3 186.1v5.2"/>
<circle cx="325.5" cy="172.9" r=".51"/>
</g>
<circle cx="254.3" cy="188.7" r=".51" fill="#008000"/>
<g fill="none" stroke="#008000" stroke-width=".22">
<path d="M217.4 91.1h23.8M333.4 191.3v8M338.7 180.8v10.5h-13.2v-5.2M359.8 199.3h13.2"/>
<circle cx="254.3" cy="188.7" r=".51"/>
</g>
<circle cx="333.4" cy="191.3" r=".51" fill="#008000"/>
<g fill="none" stroke="#008000" stroke-width=".22">
<path d="M349.3 199.3h-5.3v10.5h-21.1v-5.3M104 212.4h47.5v10.6M133 215.1h5.3M138.3 212.4v7.9"/>
<circle cx="333.4" cy="191.3" r=".51"/>
</g>
<circle cx="138.3" cy="212.4" r=".51" fill="#008000"/>
<circle cx="138.3" cy="212.4" r=".51" fill="none" stroke="#008000" stroke-width=".22"/>
<circle cx="138.3" cy="215.1" r=".51" fill="#008000"/>
<g fill="none" stroke="#008000" stroke-width=".22">
<path d="M214.8 172.9h5.2M222.7 170.3h-2.7v5.2h2.7"/>
<circle cx="138.3" cy="215.1" r=".51"/>
</g>
<circle cx="220" cy="172.9" r=".51" fill="#008000"/>
<g fill="none" stroke="#008000" stroke-width=".22">
<path d="M338.7 172.9h23.8v7.9M56.5 212.4h21.1M72.3 212.4v5.3"/>
<circle cx="220" cy="172.9" r=".51"/>
</g>
<circle cx="72.3" cy="212.4" r=".51" fill="#008000"/>
<g fill="none" stroke="#008000" stroke-width=".22">
<path d="M104 215.1h7.9M109.3 215.1v5.2"/>
<circle cx="72.3" cy="212.4" r=".51"/>
</g>
<circle cx="109.3" cy="215.1" r=".51" fill="#008000"/>
<g fill="none" stroke="#008000" stroke-width=".22">
<path d="M193.7 172.9h-2.7v13.2h5.3"/>
<circle cx="109.3" cy="215.1" r=".51"/>
</g>
<circle cx="191" cy="186.1" r=".51" fill="#008000"/>
<g fill="none" stroke="#008000" stroke-width=".22">
<path d="M241.2 93.8h-37v5.3h-10.5"/>
<circle cx="191" cy="186.1" r=".51"/>
</g>
<g font-size="7.5" fill="#800000">
<text x="40.7" y="35.8">Real-time Clock</text>
<text x="177.8" y="35.8">PIC Microcontroller</text>
<text x="40.7" y="114.9">LCD</text>
<text x="177.8" y="133.3">Power Monitoring/Conversion</text>
<text x="40.7" y="199.3">Output Switching/USB</text>
</g>
<g font-size="3.8" fill="#800000">
<text x="36.6" y="14.1">1</text>
<text x="85.9" y="14.1">2</text>
<text x="135.2" y="14.1">3</text>
<text x="184.4" y="14.1">4</text>
<text x="233.8" y="14.1">5</text>
<text x="283" y="14.1">6</text>
<text x="332.3" y="14.1">7</text>
<text x="381.6" y="14.1">8</text>
<text x="9.8" y="42.2">A</text>
<text x="408" y="42.2">A</text>
<text x="9.8" y="94.7">B</text>
<text x="408" y="94.7">B</text>
<text x="9.7" y="147.2">C</text>
<text x="407.9" y="147.2">C</text>
<text x="9.7" y="199.7">D</text>
<text x="407.9" y="199.7">D</text>
<text x="9.8" y="252.2">E</text>
<text x="408" y="252.2">E</text>
<text x="36.6" y="280.4">1</text>
<text x="85.9" y="280.4">2</text>
<text x="135.2" y="280.4">3</text>
<text x="184.4" y="280.4">4</text>
<text x="233.8" y="280.4">5</text>
<text x="283" y="280.4">6</text>
<text x="332.3" y="280.4">7</text>
<text x="381.6" y="280.4">8</text>
</g>
<text font-size="3.7" fill="#800000" x="177.8" y="141.2">Taken from standard battery box, designed by A. Jambagi</text>
<text font-size="3.6" x="8.5" y="287.5">14/11/2012 11:57:56 f=1.04 C:\Users\Ashley\Documents\GitHub\standalone\Hardware\Stand_Alone\STAND_ALONE_TEST.sch (Sheet: 1/1)</text>
<g font-size="2.6" fill="#808080">
<text x="114.5" y="51.6" transform="rotate(-90 114.5 51.6)">VCC</text>
<text x="278.1" y="48.9" transform="rotate(-90 278.1 48.9)">VCC</text>
<text x="243.8" y="56.9">RST</text>
<text x="338.7" y="59.5">VCC</text>
<text x="67.3" y="62.1" transform="rotate(-90 67.3 62.1)">Q1</text>
<text x="187.4" y="64.1">KEYPAD</text>
<text x="243.8" y="60.8">IC1</text>
<text x="322.9" y="64.8">BCKL_SW</text>
<text x="338.7" y="62.1">GND</text>
<text x="114.5" y="67.4">SCL</text>
<text x="114.5" y="70">SDL</text>
<text x="322.9" y="70">RS</text>
<text x="322.9" y="67.4">R/W</text>
<text x="48.6" y="72.7">BATT_BCKUP</text>
<text x="322.9" y="77.9">D6</text>
<text x="322.9" y="75.3">D7</text>
<text x="322.9" y="72.7">E</text>
<text x="220" y="83.2">GND</text>
<text x="322.9" y="83.2">D4</text>
<text x="322.9" y="80.6">D5</text>
<text x="322.9" y="85.9">VCC</text>
<text x="322.9" y="88.5">GND</text>
<text x="369.3" y="85.5">C1</text>
<text x="75" y="91.1">GND</text>
<text x="181.5" y="95.8">INV_CUTOFF</text>
<text x="220" y="91.1">CUT_OFF</text>
<text x="220" y="93.8">INV_CUTOFF</text>
<text x="322.9" y="93.8">BUZZ</text>
<text x="369.3" y="90.7">0.1u</text>
<text x="220" y="99.1">SCL</text>
<text x="220" y="96.4">V_BATT_SENSE</text>
<text x="322.9" y="99.1">SDL</text>
<text x="347.2" y="100.5" transform="rotate(-90 347.2 100.5)">BUZZ</text>
<text x="243.8" y="104.3">PIC18F25K22-I/P</text>
<text x="322.9" y="117.5">GND</text>
<text x="85.5" y="122.8" transform="rotate(-90 85.5 122.8)">VCC</text>
<text x="109.3" y="132">LCD</text>
<text x="93.5" y="138.6">CONT</text>
<text x="93.5" y="141.2">R/W</text>
<text x="122.5" y="141.2">E</text>
<text x="122.5" y="138.6">RS</text>
<text x="93.5" y="149.1">D4</text>
<text x="122.5" y="149.1">D5</text>
<text x="93.5" y="151.8">D6</text>
<text x="93.5" y="154.4">BCKL_AN</text>
<text x="122.5" y="154.4">BCKL_CA</text>
<text x="122.5" y="151.8">D7</text>
<text x="101.4" y="162.3">BCKL_SW</text>
<text x="138.3" y="162.3">T1</text>
<text x="275.5" y="167">IC3</text>
<text x="243.8" y="172.9">V_BATT</text>
<text x="275.5" y="169.6">7805TV</text>
<text x="299.2" y="172.9">VCC</text>
<text x="344" y="172.9">12V_OUT</text>
<text x="77.6" y="175.5">GND</text>
<text x="233.2" y="188.7">V_BATT_SENSE</text>
<text x="272.8" y="188.7">330nF</text>
<text x="272.8" y="186.1">C2</text>
<text x="300.2" y="198.7" transform="rotate(-90 300.2 198.7)">POW</text>
<text x="316.3" y="201.9">BSS101</text>
<text x="316.3" y="199.3">Q5</text>
<text x="365.1" y="199.3">CUT_OFF</text>
<text x="59.2" y="212.4">12V_OUT</text>
<text x="73.9" y="220">CIN</text>
<text x="280.7" y="217.7">GND</text>
<text x="73.9" y="225.3">100u</text>
<text x="107.3" y="224.8" transform="rotate(-90 107.3 224.8)">D1</text>
<text x="139.9" y="227.9">330u</text>
<text x="139.9" y="222.6">COUT</text>
<text x="330.8" y="223">GND</text>
<text x="122" y="238">GND</text>
<text x="122.5" y="246.7">GND</text>
</g>
<g font-size="2.6" fill="#800000">
<text x="226.6" y="178.4">U$3</text>
<text x="83.4" y="208.7">U$4</text>
</g>
<g font-size="2.2" fill="#808080">
<text x="69.3" y="56.5" transform="rotate(-90 69.3 56.5)">P2</text>
<text x="348.3" y="59.1">2</text>
<text x="348.3" y="56.5">1</text>
<text x="69.3" y="65.2" transform="rotate(-90 69.3 65.2)">P1</text>
<text x="84.5" y="61.8">1</text>
<text x="84.5" y="64.4">2</text>
<text x="90.6" y="62.9">X1</text>
<text x="90.6" y="65.6">X2</text>
<text x="96.3" y="65.5">SQW/OUT</text>
<text x="102.1" y="62.9">VCC</text>
<text x="111.7" y="61.8">8</text>
<text x="111.7" y="64.4">7</text>
<text x="242.2" y="64.4">1</text>
<text x="246.2" y="65.6">MCLR/VPP/RE3</text>
<text x="301.3" y="65.5">RB7/RX2/DT2</text>
<text x="318" y="64.4">28</text>
<text x="348.3" y="61.8">3</text>
<text x="348.3" y="64.4">4</text>
<text x="84.5" y="67">3</text>
<text x="84.5" y="69.7">4</text>
<text x="90.6" y="68.2">VBAT</text>
<text x="90.6" y="70.8">GND</text>
<text x="102.3" y="70.8">SDA</text>
<text x="102.5" y="68.2">SCL</text>
<text x="111.7" y="67">6</text>
<text x="111.7" y="69.7">5</text>
<text x="193.5" y="67">1</text>
<text x="193.5" y="69.7">2</text>
<text x="242.2" y="67">2</text>
<text x="242.2" y="69.7">3</text>
<text x="246.2" y="68.2">RA0/AN0</text>
<text x="246.2" y="70.8">RA1/AN1</text>
<text x="298.2" y="70.8">RB5/AN13/CCP3</text>
<text x="301.4" y="68.2">RB6/TX2/CK2</text>
<text x="318" y="69.7">26</text>
<text x="318" y="67">27</text>
<text x="348.3" y="67">5</text>
<text x="193.5" y="72.3">3</text>
<text x="193.5" y="74.9">4</text>
<text x="193.5" y="77.6">5</text>
<text x="242.2" y="72.3">4</text>
<text x="242.2" y="74.9">5</text>
<text x="242.2" y="77.6">6</text>
<text x="246.2" y="73.4">RA2/AN2/VREF-</text>
<text x="246.2" y="76.1">RA3/AN3/VREF+</text>
<text x="298.9" y="76.1">RB3/AN9/CCP2/</text>
<text x="300" y="73.4">RB4/AN11/P1D</text>
<text x="318" y="77.6">23</text>
<text x="318" y="74.9">24</text>
<text x="318" y="72.3">25</text>
<text x="122.1" y="78.1" transform="rotate(-90 122.1 78.1)">1</text>
<text x="130" y="78.1" transform="rotate(-90 130 78.1)">1</text>
<text x="193.5" y="80.2">6</text>
<text x="193.5" y="82.8">7</text>
<text x="242.2" y="82.8">8</text>
<text x="242.2" y="80.2">7</text>
<text x="246.2" y="78.7">RA4/T0CKI/CIOUT/CCP5</text>
<text x="246.2" y="81.4">RA5/AN4/SS1/HLVDIN/C2OUT</text>
<text x="282.6" y="84">RB0/AN12/INT0/FLT0/SS2/CCP4</text>
<text x="286.9" y="81.4">RB1/AN10/INT1/SCK2/SCL2</text>
<text x="300.1" y="78.7">RB2/AN8/INT2/</text>
<text x="318" y="82.8">21</text>
<text x="318" y="80.2">22</text>
<text x="240.9" y="88.1">10</text>
<text x="242.2" y="85.5">9</text>
<text x="246.2" y="84">VSS</text>
<text x="246.2" y="86.7">RA7/OSC1/CLKI</text>
<text x="246.2" y="89.3">RA6/OSC2/CLKO</text>
<text x="310.5" y="86.7">VDD</text>
<text x="310.8" y="89.3">VSS</text>
<text x="318" y="85.5">20</text>
<text x="318" y="88.1">19</text>
<text x="240.9" y="93.4">12</text>
<text x="241.1" y="90.8">11</text>
<text x="246.2" y="91.9">RC0/T1CK1</text>
<text x="246.2" y="94.6">RC1/CCP2/P2A</text>
<text x="288.7" y="94.5">RC6/AN18/TX1/CK1/CCP3</text>
<text x="294.5" y="91.9">RC7/AN19/RX1/DT1/</text>
<text x="318" y="90.8">18</text>
<text x="318" y="93.4">17</text>
<text x="193.5" y="98.7">1</text>
<text x="240.9" y="96.1">13</text>
<text x="240.9" y="98.7">14</text>
<text x="246.2" y="97.2">RC2/CCP1/P1A/AN14</text>
<text x="246.2" y="99.8">RC3/AN15/SCK1/SCL1</text>
<text x="298" y="97.2">RC5/AN17/SDO1</text>
<text x="298.2" y="99.8">RC4/AN16/SDA1</text>
<text x="318" y="98.7">15</text>
<text x="318" y="96.1">16</text>
<text x="335.7" y="96.1" transform="rotate(-90 335.7 96.1)">P$1</text>
<text x="335.7" y="103.3" transform="rotate(-90 335.7 103.3)">P$2</text>
<text x="105.6" y="135.6">1</text>
<text x="117" y="135.6">2</text>
<text x="105.6" y="138.2">3</text>
<text x="105.6" y="140.9">5</text>
<text x="105.6" y="143.5">7</text>
<text x="117" y="138.2">4</text>
<text x="117" y="140.9">6</text>
<text x="117" y="143.5">8</text>
<text x="104.6" y="148.8">11</text>
<text x="105.6" y="146.1">9</text>
<text x="117" y="146.1">10</text>
<text x="117" y="148.8">12</text>
<text x="104.4" y="151.4">13</text>
<text x="104.4" y="154.1">15</text>
<text x="117" y="151.4">14</text>
<text x="117" y="154.1">16</text>
<text x="190.8" y="172.5">PTC-</text>
<text x="198.7" y="173.7">PTC-PTC+</text>
<text x="212.5" y="172.5">PTC+</text>
<text x="223" y="169.9">-1</text>
<text x="225.7" y="171">+1-1</text>
<text x="231" y="169.9">+1</text>
<text x="273.8" y="172.5">1</text>
<text x="277.9" y="173.7">VI</text>
<text x="285.7" y="173.7">VO</text>
<text x="291.6" y="172.5">3</text>
<text x="224.2" y="175.2">-</text>
<text x="226.9" y="176.3">+-</text>
<text x="231" y="175.2">+</text>
<text x="281.3" y="177.4">GND</text>
<text x="283" y="179.7" transform="rotate(-90 283 179.7)">2</text>
<text x="333.1" y="175.2" transform="rotate(-90 333.1 175.2)">S</text>
<text x="334.3" y="179.5" transform="rotate(-90 334.3 179.5)">S</text>
<text x="338.4" y="175.2" transform="rotate(-90 338.4 175.2)">D</text>
<text x="339.5" y="179.6" transform="rotate(-90 339.5 179.6)">D</text>
<text x="339.5" y="175.7" transform="rotate(-90 339.5 175.7)">G</text>
<text x="338.4" y="180.2" transform="rotate(-90 338.4 180.2)">G</text>
<text x="85.3" y="213.2">IN</text>
<text x="91.7" y="215.9">OUT</text>
<text x="93.5" y="213.2">FB</text>
<text x="110.2" y="214.7">P$1</text>
<text x="117" y="215.9">P$1</text>
<text x="124" y="215.9">P$2</text>
<text x="130.8" y="214.7">P$2</text>
<text x="86.3" y="228.5" transform="rotate(-90 86.3 228.5)">ON/OFF</text>
<text x="89" y="228.5" transform="rotate(-90 89 228.5)">GND</text>
</g>
<g font-size="1.9" fill="#800000">
<text x="333.4" y="167.6">PMOS</text>
<text x="365.1" y="177.4">12V_OUT</text>
<text x="183.9" y="182.6">BATT</text>
<text x="199" y="182.6">INV</text>
<text x="365.1" y="191.3">U$6</text>
<text x="185" y="196.6">U$7</text>
<text x="199" y="196.6">U$8</text>
<text x="154.1" y="219.6">5v_OUT</text>
<text x="154.1" y="233.6">U$5</text>
</g>
</svg>
